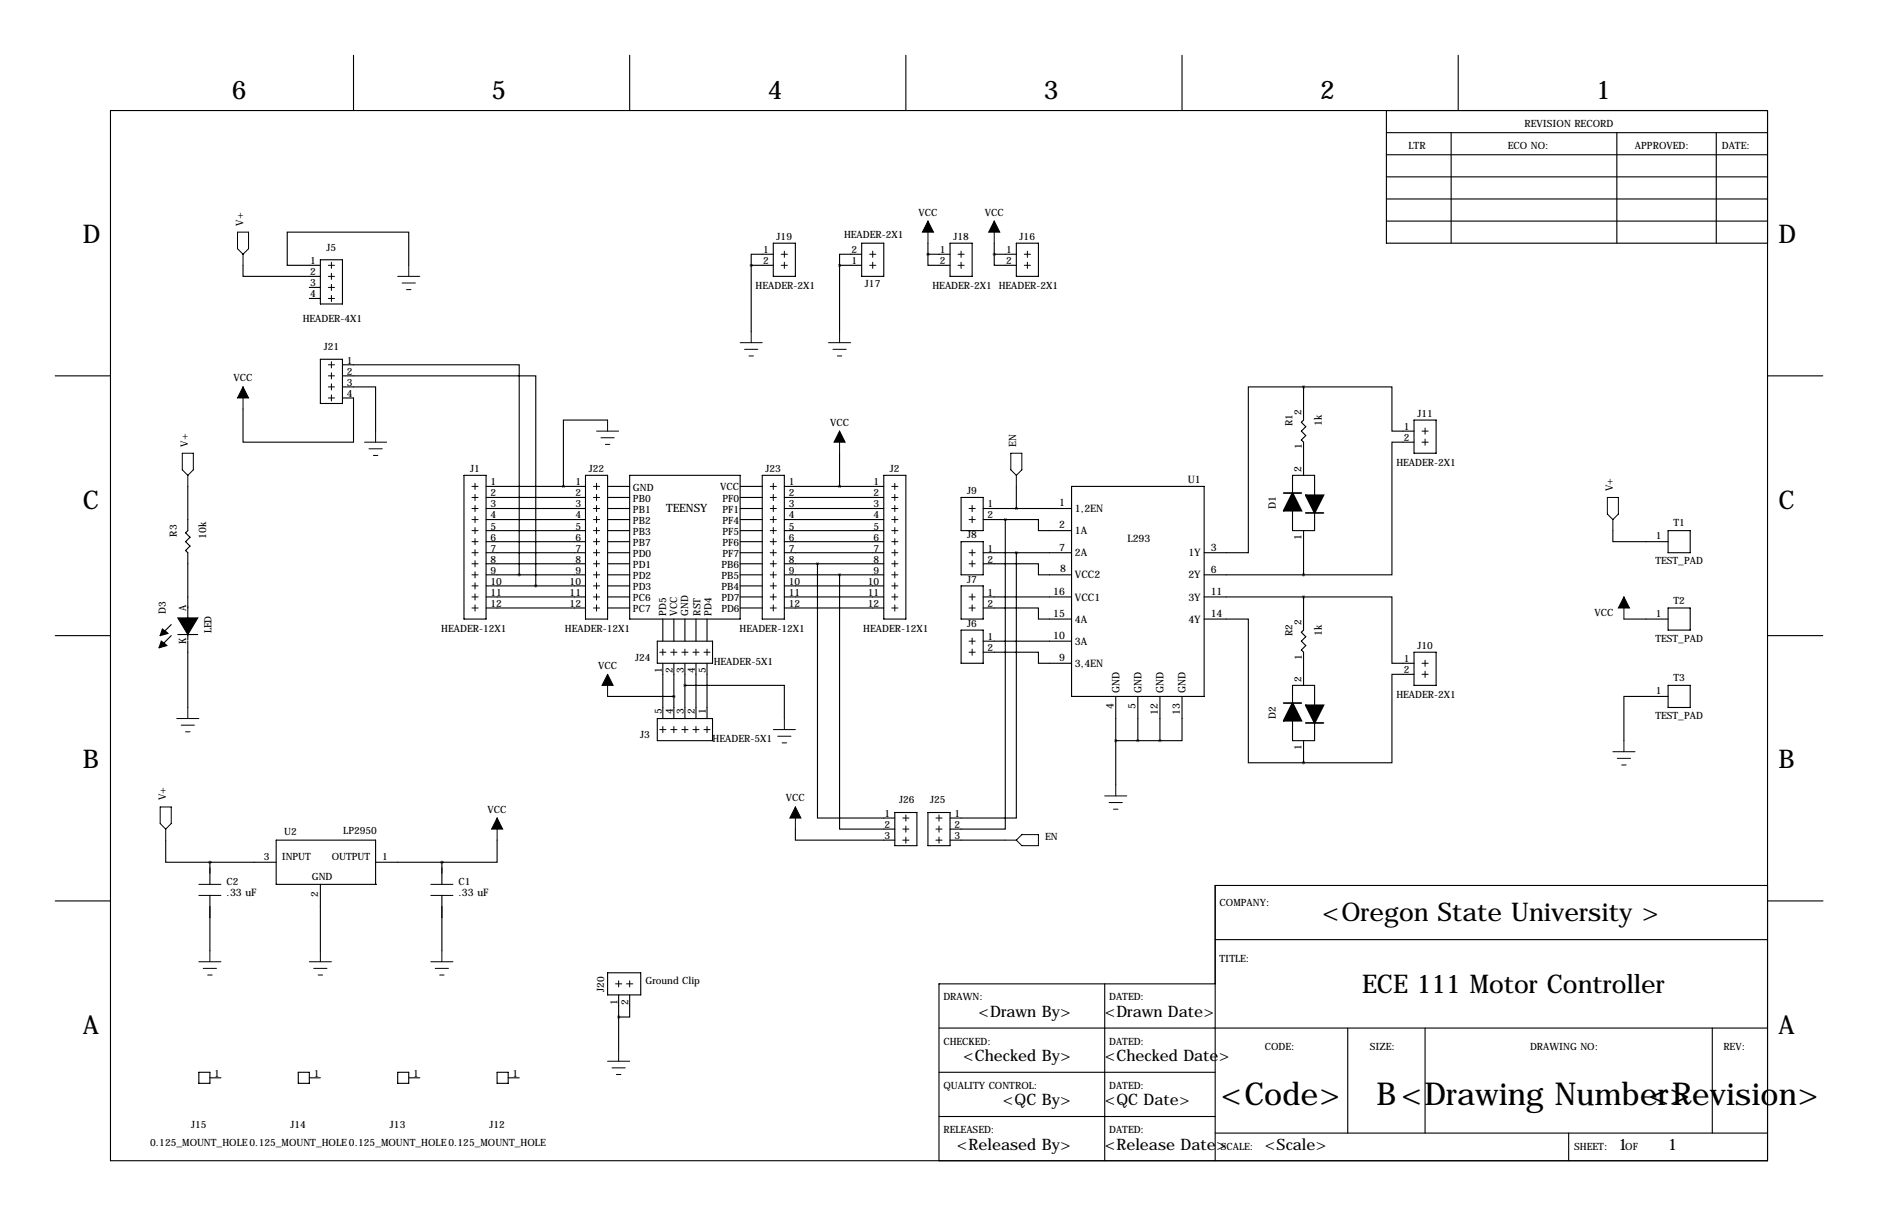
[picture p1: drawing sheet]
<svg xmlns="http://www.w3.org/2000/svg" width="432mm" height="279mm" viewBox="0 0 432 279" stroke-linecap="round" stroke-linejoin="round" font-family="sans-serif">
<g fill="none" stroke="#000" stroke-width=".25">
<path d="M81.3 12.7v12.7M144.8 12.7v12.7M208.3 12.7v12.7M271.8 12.7v12.7M335.3 12.7v12.7M25.4 25.4h381v241.3h-381zM318.8 30.5h87.6M318.8 35.6h87.6M318.8 25.4v30.5h87.6M333.7 30.5v25.4M371.8 30.5v25.4M394.6 30.5v25.4"/>
<path d="M73.7 59.7h5v10.1h-5zM177.8 58.4h-5.1v2.6M177.8 55.9h5.1v7.6h-5.1zM198.1 58.4h-5.1v2.6M198.1 55.9h5.1v7.6h-5.1zM213.4 58.4v2.6h5M213.4 58.4h5M213.4 55.9v2.5M218.4 55.9h5.1v7.6h-5.1zM228.6 58.4v2.6h5.1M228.6 58.4h5.1M228.6 55.9v2.5"/>
<path d="M233.7 55.9h5.1v7.6h-5.1zM318.8 45.7h87.6M318.8 50.8h87.6M318.8 40.6h87.6M55.9 61v2.5h17.8M71.1 66h2.6M71.1 68.6h2.6M73.7 61h-7.7v-7.7h28v7.7M172.7 61h5.1M172.7 61v15.2M193 61h5.1M193 61v15.2"/>
<path d="M12.7 86.4h12.7M73.7 82.5h5v10.2h-5zM78.7 83.8h40.7v48.3M78.7 88.9h7.7v10.2M78.7 91.4h2.6v10.2h-25.4v-7.6M78.7 86.4h44.5v48.2M139.7 96.5h-10.2v15.3M299.7 88.9h20.3v10.2h5.1M299.7 88.9h-12.7v38.1h-10.1M299.7 88.9v7.6l-.5 .5 1 1-1 1.1 1 1-1 1 .5 .5v7.6M325.1 96.5h5.1v7.6h-5.1zM406.4 86.4h12.7"/>
<path d="M43.2 111.8v10.1l-.5 .5 1 1-1 1.1 1 1-1 1 .5 .5v20.1M106.7 109.2h5.1v33h-5.1zM111.8 111.8h22.8M111.8 114.3h22.8M111.8 116.8h22.8M111.8 119.4h22.8M134.6 109.2h5.1v33h-5.1zM139.7 111.8h5.1M139.7 114.3h5.1M139.7 116.8h5.1M139.7 119.4h5.1M144.8 109.2h25.4v33h-25.4z"/>
<path d="M170.2 111.8h5.1M170.2 114.3h5.1M170.2 116.8h5.1M170.2 119.4h5.1M175.3 109.2h5v33h-5zM180.3 111.8h22.9M180.3 114.3h22.9M180.3 116.8h22.9M180.3 119.4h22.9M193 104.1v7.7M203.2 109.2h5.1v33h-5.1zM221 114.3h5.1v7.6h-5.1z"/>
<path d="M226.1 116.8h20.3M226.1 119.4h5M231.1 119.4v71.1h-12.7M231.1 119.4h7.7v2.5h7.6M233.7 111.8v5M246.4 111.8h30.5v48.2h-30.5zM297.2 113.3v-4.1h5.1v4.6M297.2 117.3v4.6h5.1v-4M325.1 101.6h-5.1v30.5h-20.3M111.8 121.9h22.8M111.8 124.5h22.8M111.8 127h22.8"/>
<path d="M111.8 129.5h22.8M111.8 132.1h22.8M111.8 134.6h22.8M111.8 137.2h22.8M111.8 139.7h22.8M139.7 121.9h5.1M139.7 124.5h5.1M139.7 127h5.1M139.7 129.5h5.1M139.7 132.1h5.1M139.7 134.6h5.1M139.7 137.2h5.1"/>
<path d="M139.7 139.7h5.1M170.2 121.9h5.1M170.2 124.5h5.1M170.2 127h5.1M170.2 129.5h5.1M170.2 132.1h5.1M170.2 134.6h5.1M170.2 137.2h5.1M170.2 139.7h5.1M180.3 121.9h22.9M180.3 124.5h22.9M180.3 127h22.9"/>
<path d="M180.3 129.5h22.9M180.3 132.1h22.9M180.3 134.6h22.9M180.3 137.2h22.9M180.3 139.7h22.9M188 129.5v58.5h17.7M193 132.1v58.4h12.7M221 134.6h5.1v7.6h-5.1zM221 124.5h5.1v7.6h-5.1zM226.1 129.5h12.7v2.6h7.6M226.1 139.7h12.7v2.5h7.6M226.1 127h20.3"/>
<path d="M226.1 137.2h20.3M233.7 127v61h-15.3M276.9 132.1h22.8M276.9 137.2h22.8M299.7 137.2h20.3v15.2h5.1M299.7 121.9v10.2M299.7 137.2v7.6l-.5 .5 1 1-1 1 1 1-1 1.1 .5 .5v7.6M370.8 121.9v2.6h12.7M383.5 121.9h5.1v5.1h-5.1zM383.5 139.7h5.1v5.1h-5.1zM12.7 146h12.7M39.4 143.5l-2.6 2.5"/>
<path d="M39.4 146l-2.6 2.6M40.9 145.8h4.6M43.2 147.3v15.3M151.1 147.3h12.7v5.1h-12.7zM152.4 142.2v5.1M152.4 152.4v12.7M154.9 142.2v5.1M154.9 152.4v12.7M157.5 157.5h22.8v7.6M157.5 142.2v5.1M157.5 152.4v12.7M160 142.2v5.1"/>
<path d="M160 152.4v12.7M162.6 142.2v5.1M162.6 152.4v12.7M221 144.8h5.1v7.6h-5.1zM226.1 149.9h12.7v2.5h7.6M226.1 147.3h20.3M276.9 142.2h10.1v33.1h12.7M325.1 154.9h-5.1v20.4h-20.3M325.1 149.9h5.1v7.6h-5.1zM373.4 142.2h10.1M383.5 157.5h5.1v5.1h-5.1zM406.4 146h12.7"/>
<path d="M139.7 160h15.2M151.1 165.1h12.7v5.1h-12.7zM256.5 170.2h10.2M256.5 160v20.3M261.6 160v10.2M266.7 160v10.2M271.8 160v10.2h-5.1M297.2 165.6v4.6h5.1v-4.1M297.2 161.5v-4h5.1v4.6M299.7 170.2v5.1M383.5 160h-10.1v10.2M38.1 193v5.1h10.2"/>
<path d="M48.3 198.1h.1M48.3 198.1v5.1M48.3 198.1h15.2M63.5 193h22.9v10.2h-22.9zM86.4 198.1h15.2M101.6 198.1h.1M101.6 198.1v5.1M114.3 193v5.1h-12.7M182.9 190.5v2.5h22.8M205.7 186.7h5.1v7.6h-5.1zM213.4 186.7h5v7.6h-5zM218.4 193h12.7"/>
<path d="M12.7 207h12.7M48.3 205.7v12.7M73.7 203.2v15.2M86.4 203.2h.1M101.6 205.7v12.7M279.4 215.9h127M406.4 203.5h-127v63.2M406.5 207h12.7M139.7 223.5h7.6v5.1h-7.6zM142.2 228.6v12.7M144.8 228.6v5.1h-2.6M215.9 236.2h190.5"/>
<path d="M254 226.1v40.6M279.4 226.1h-63.5v40.6M309.9 236.2v24.1M327.7 236.2v24.1M393.7 236.2v24.1M45.7 246.4h2.6v2.5h-2.6zM48.3 247.6h2.5M68.6 246.4h2.5v2.5h-2.5zM71.1 247.6h2.6M91.4 246.4h2.6v2.5h-2.6zM94 247.6h2.5M114.3 246.4h2.5v2.5h-2.5z"/>
<path d="M116.8 247.6h2.6M215.9 246.4h63.5M215.9 256.5h63.5M279.4 260.3h127M360.7 260.3v6.4"/>
</g>
<g fill="none" stroke="#000" stroke-width=".23">
<path d="M54.6 53.3h2.5v3.9l-1.2 1.2-1.3-1.2zM55.9 58.4v2.6M179.6 58.4h1.5M180.3 57.7v1.4M199.9 58.4h1.5M200.7 57.7v1.4M213.4 50.8v5.1M220.3 58.4h1.4M221 57.7v1.4M228.6 50.8v5.1M235.5 58.4h1.4M236.2 57.7v1.4"/>
<path d="M75.5 61h1.4M75.5 63.5h1.4M75.5 66h1.4M75.5 68.6h1.4M76.2 60.2v1.5M76.2 62.8v1.4M76.2 65.3v1.5M76.2 67.9v1.4M91.4 63.5h5.1M92.5 65h3M93.5 66.5h1M94 61v2.5"/>
<path d="M170.2 78.7h5.1M172.7 76.2v2.5M179.6 61h1.5M180.3 60.2v1.5M190.5 78.7h5.1M193 76.2v2.5M199.9 61h1.5M200.7 60.2v1.5M220.3 61h1.4M221 60.2v1.5M235.5 61h1.4M236.2 60.2v1.5"/>
<path d="M55.9 88.9v5.1M75.5 83.8h1.4M75.5 86.4h1.4M75.5 88.9h1.4M75.5 91.4h1.4M76.2 83.1v1.4M76.2 85.6v1.5M76.2 88.2v1.4M76.2 90.7v1.5M86.4 99.1v2.5M137.2 99.1h5M139.7 96.5v2.6"/>
<path d="M171.2 80.3h3M172.2 81.8h1M191.5 80.3h3.1M192.5 81.8h1M193 99.1v5M326.9 99.1h1.5M327.7 98.3v1.5M41.9 104.1h2.5v3.8l-1.2 1.3-1.3-1.3zM43.2 109.2v2.6M83.8 101.6h5.1M84.8 103.1h3.1M85.9 104.6h1"/>
<path d="M108.5 119.4h1.4M108.5 116.8h1.4M108.5 114.3h1.4M108.5 111.8h1.4M109.2 111v1.5M109.2 113.6v1.4M109.2 116.1v1.5M109.2 118.7v1.4M136.4 119.4h1.5M136.4 116.8h1.5M136.4 114.3h1.5M136.4 111.8h1.5"/>
<path d="M137.2 111v1.5M137.2 113.6v1.4M137.2 116.1v1.5M137.2 118.7v1.4M138.2 100.6h3M139.2 102.1h1M177.1 119.4h1.4M177.1 116.8h1.4M177.1 114.3h1.4M177.1 111.8h1.4M177.8 111v1.5M177.8 113.6v1.4"/>
<path d="M177.8 116.1v1.5M177.8 118.7v1.4M205 119.4h1.5M205 116.8h1.5M205 114.3h1.5M205 111.8h1.5M205.7 111v1.5M205.7 113.6v1.4M205.7 116.1v1.5M205.7 118.7v1.4M222.8 119.4h1.4M222.8 116.8h1.4"/>
<path d="M223.5 116.1v1.5M223.5 118.7v1.4M232.4 104.1h2.5v3.8l-1.2 1.3-1.3-1.3zM233.7 109.2v2.6M326.9 101.6h1.5M327.7 100.9v1.4M369.6 114.3h2.5v3.8l-1.3 1.3-1.2-1.3zM370.8 119.4v2.5M108.5 129.5h1.4M108.5 132.1h1.4M108.5 134.6h1.4M108.5 137.2h1.4"/>
<path d="M108.5 139.7h1.4M108.5 127h1.4M108.5 124.5h1.4M108.5 121.9h1.4M109.2 121.2v1.4M109.2 123.7v1.5M109.2 126.3v1.4M109.2 128.8v1.5M109.2 131.4v1.4M109.2 133.9v1.4M109.2 136.4v1.5M109.2 139v1.4"/>
<path d="M136.4 129.5h1.5M136.4 132.1h1.5M136.4 134.6h1.5M136.4 137.2h1.5M136.4 139.7h1.5M136.4 127h1.5M136.4 124.5h1.5M136.4 121.9h1.5M137.2 121.2v1.4M137.2 123.7v1.5M137.2 126.3v1.4M137.2 128.8v1.5"/>
<path d="M137.2 131.4v1.4M137.2 133.9v1.4M137.2 136.4v1.5M137.2 139v1.4M177.1 129.5h1.4M177.1 132.1h1.4M177.1 134.6h1.4M177.1 137.2h1.4M177.1 139.7h1.4M177.1 127h1.4M177.1 124.5h1.4M177.1 121.9h1.4"/>
<path d="M177.8 121.2v1.4M177.8 123.7v1.5M177.8 126.3v1.4M177.8 128.8v1.5M177.8 131.4v1.4M177.8 133.9v1.4M177.8 136.4v1.5M177.8 139v1.4M205 129.5h1.5M205 132.1h1.5M205 134.6h1.5M205 137.2h1.5"/>
<path d="M205 139.7h1.5M205 127h1.5M205 124.5h1.5M205 121.9h1.5M205.7 121.2v1.4M205.7 123.7v1.5M205.7 126.3v1.4M205.7 128.8v1.5M205.7 131.4v1.4M205.7 133.9v1.4M205.7 136.4v1.5M205.7 139v1.4"/>
<path d="M222.8 129.5h1.4M222.8 137.2h1.4M222.8 139.7h1.4M222.8 127h1.4M223.5 126.3v1.4M223.5 128.8v1.5M223.5 136.4v1.5M223.5 139v1.4M373.4 137.2v5M139.7 154.9v5.1M151.7 149.9h1.4M152.4 149.1v1.5"/>
<path d="M154.2 149.9h1.5M154.9 149.1v1.5M156.8 149.9h1.4M157.5 149.1v1.5M159.3 149.9h1.4M160 149.1v1.5M161.8 149.9h1.5M162.6 149.1v1.5M222.8 147.3h1.4M222.8 149.9h1.4M223.5 146.6v1.4M223.5 149.1v1.5"/>
<path d="M326.9 152.4h1.5M326.9 154.9h1.5M327.7 151.7v1.4M327.7 154.2v1.5M40.6 165.1h5.1M41.7 166.6h3M42.7 168.1h1M43.2 162.6v2.5M151.7 167.6h1.4M152.4 166.9v1.5M154.2 167.6h1.5M154.9 166.9v1.5"/>
<path d="M156.8 167.6h1.4M157.5 166.9v1.5M159.3 167.6h1.4M160 166.9v1.5M161.8 167.6h1.5M162.6 166.9v1.5M177.8 167.6h5.1M178.8 169.2h3.1M179.8 170.7h1M180.3 165.1v2.5M370.8 172.7h5.1M371.9 174.2h3"/>
<path d="M372.9 175.8h1M373.4 170.2v2.5M36.8 185.4h2.6v3.8l-1.3 1.3-1.3-1.3zM38.1 190.5v2.5M114.3 188v5M182.9 185.4v5.1M207.6 188h1.4M207.6 190.5h1.4M207.6 193h1.4M208.3 187.2v1.5M208.3 189.8v1.4M208.3 192.3v1.5"/>
<path d="M215.2 188h1.4M215.2 190.5h1.4M215.2 193h1.4M215.9 187.2v1.5M215.9 189.8v1.4M215.9 192.3v1.5M231.1 193h2.6M234.9 191.8h3.9v2.5h-3.9l-1.2-1.3zM254 182.9h5.1M255 184.4h3.1M256 185.9h1M256.5 180.3v2.6"/>
<path d="M45.7 203.2h5.1M45.7 205.7h5.1M48.3 218.4v2.6M73.7 218.4v2.6M99.1 203.2h5M99.1 205.7h5M101.6 218.4v2.6M45.7 221h5.1M46.7 222.5h3.1M47.8 224h1M71.1 221h5.1M72.1 222.5h3.1"/>
<path d="M73.2 224h1M99.1 221h5M100.1 222.5h3M101.1 224h1M141.5 226.1h1.5M142.2 225.3v1.5M144.1 226.1h1.4M144.8 225.3v1.5M139.7 243.8h5.1M140.7 245.4h3.1M141.7 246.9h1M142.2 241.3v2.5"/>
</g>
<path d="M297.2 113.3l2 4h-4.1zM300.2 113.8h4.1l-2 4.1zM297.2 161.5l2 4.1h-4.1zM300.2 162.1h4.1l-2 4z" fill="#000" stroke="#000" stroke-width=".38"/>
<path d="M295.1 113.3h4.1M300.2 117.9h4.1M295.1 161.5h4.1M300.2 166.1h4.1" fill="none" stroke="#000" stroke-width=".38"/>
<path d="M37.1 147.3l1.3 1-1.8 .5zM37.3 144.5l1.3 1-1.8 .5zM43.2 142h2.3l-2.3 3.8zM40.9 142h2.3v3.8z" fill="#000" stroke="#000" stroke-width=".25"/>
<path d="M213.4 50.8l1.2 2.5h-2.5zM228.6 50.8l1.3 2.5h-2.6zM55.9 88.9l1.2 2.5h-2.5zM193 99.1l1.3 2.5h-2.5zM373.4 137.2l1.2 2.5h-2.5zM139.7 154.9l1.3 2.6h-2.6zM114.3 188l1.3 2.5h-2.6zM182.9 185.4l1.2 2.6h-2.5z" fill="#000" stroke="#000" stroke-width=".23"/>
<path d="M256.5 170.2a.05 .05 0 0 0 .1 0 .05 .05 0 0 0-.1 0zM142.2 233.7a.05 .05 0 0 0 .1 0 .05 .05 0 0 0-.1 0zM193 61a.05 .05 0 0 0 .1 0 .05 .05 0 0 0-.1 0zM213.3 58.4a.05 .05 0 0 0 .1 0 .05 .05 0 0 0-.1 0zM193 111.8a.05 .05 0 0 0 .1 0 .05 .05 0 0 0-.1 0zM129.5 111.8a.05 .05 0 0 0 .1 0 .05 .05 0 0 0-.1 0zM187.9 129.5a.05 .05 0 0 0 .1 0 .05 .05 0 0 0-.1 0zM193 132.1a.05 .05 0 0 0 .1 0 .05 .05 0 0 0-.1 0zM231.1 119.4a.05 .05 0 0 0 .1 0 .05 .05 0 0 0-.1 0zM154.9 160a.05 .05 0 0 0 .1 0 .05 .05 0 0 0-.1 0zM48.2 198.1a.05 .05 0 0 0 .1 0 .05 .05 0 0 0-.1 0z" fill="#000" stroke="#000" stroke-width=".63"/>
<g font-size="7.3">
<text x="280.7" y="254">&lt;Code&gt;</text>
<text x="316.5" y="254">B&lt;Drawing Number&gt;</text>
<text x="379" y="254">&lt;Revision&gt;</text>
</g>
<g font-size="5.9">
<text x="53.3" y="22.9">6</text>
<text x="113" y="22.9">5</text>
<text x="176.5" y="22.9">4</text>
<text x="240" y="22.9">3</text>
<text x="303.5" y="22.9">2</text>
<text x="367" y="22.9">1</text>
<text x="19" y="55.9">D</text>
<text x="408.9" y="55.9">D</text>
<text x="19" y="116.8">C</text>
<text x="408.9" y="116.8">C</text>
<text x="19" y="176.5">B</text>
<text x="408.9" y="176.5">B</text>
<text x="304" y="211.6">&lt;Oregon State University &gt;</text>
<text x="313.2" y="228.1">ECE 111 Motor Controller</text>
<text x="19" y="237.5">A</text>
<text x="408.9" y="237.5">A</text>
</g>
<g font-size="3.6">
<text x="225" y="233.7">&lt;Drawn By&gt;</text>
<text x="254" y="233.7">&lt;Drawn Date&gt;</text>
<text x="221.4" y="243.8">&lt;Checked By&gt;</text>
<text x="254" y="243.8">&lt;Checked Date&gt;</text>
<text x="230.6" y="254">&lt;QC By&gt;</text>
<text x="254" y="254">&lt;QC Date&gt;</text>
<text x="220" y="264.2">&lt;Released By&gt;</text>
<text x="254" y="264.2">&lt;Release Date&gt;</text>
<text x="290.8" y="264.2">&lt;Scale&gt;</text>
<text x="372.1" y="264.2">1</text>
<text x="383.5" y="264.2">1</text>
</g>
<text font-size="2.6" x="153.2" y="117.6">TEENSY</text>
<g font-size="2.4">
<text x="303.9" y="97.8" transform="rotate(-90 303.9 97.8)">1k</text>
<text x="273.1" y="111">U1</text>
<text x="299.2" y="108.5" transform="rotate(-90 299.2 108.5)">2</text>
<text x="243.5" y="116.3">1</text>
<text x="247.1" y="117.7">1,2EN</text>
<text x="293.4" y="117.1" transform="rotate(-90 293.4 117.1)">D1</text>
<text x="47.4" y="123.9" transform="rotate(-90 47.4 123.9)">10k</text>
<text x="243.5" y="121.4">2</text>
<text x="247.1" y="122.8">1A</text>
<text x="259.2" y="124.6">L293</text>
<text x="299.2" y="124" transform="rotate(-90 299.2 124)">1</text>
<text x="243.5" y="126.5">7</text>
<text x="243.8" y="131.5">8</text>
<text x="247.1" y="127.8">2A</text>
<text x="273.2" y="127.8">1Y</text>
<text x="278.4" y="126.5">3</text>
<text x="278.4" y="131.6">6</text>
<text x="242.1" y="136.8">16</text>
<text x="247.1" y="132.9">VCC2</text>
<text x="247.1" y="138">VCC1</text>
<text x="273.2" y="132.9">2Y</text>
<text x="273.2" y="138">3Y</text>
<text x="278.4" y="136.7">11</text>
<text x="242.1" y="141.7">15</text>
<text x="247.1" y="143.1">4A</text>
<text x="273.2" y="143.1">4Y</text>
<text x="278.4" y="141.7">14</text>
<text x="242.1" y="146.8">10</text>
<text x="247.1" y="148.2">3A</text>
<text x="303.9" y="146.1" transform="rotate(-90 303.9 146.1)">1k</text>
<text x="243.5" y="151.9">9</text>
<text x="247.1" y="153.2">3,4EN</text>
<text x="257.4" y="159.3" transform="rotate(-90 257.4 159.3)">GND</text>
<text x="262.5" y="159.3" transform="rotate(-90 262.5 159.3)">GND</text>
<text x="267.5" y="159.3" transform="rotate(-90 267.5 159.3)">GND</text>
<text x="272.6" y="159.3" transform="rotate(-90 272.6 159.3)">GND</text>
<text x="256" y="162.9" transform="rotate(-90 256 162.9)">4</text>
<text x="261.1" y="162.9" transform="rotate(-90 261.1 162.9)">5</text>
<text x="266.2" y="164.3" transform="rotate(-90 266.2 164.3)">12</text>
<text x="271.3" y="164.3" transform="rotate(-90 271.3 164.3)">13</text>
<text x="52.1" y="205.9">.33 uF</text>
<text x="105.4" y="205.9">.33 uF</text>
</g>
<g font-size="2.3">
<text x="350.5" y="29.2">REVISION RECORD</text>
<text x="323.8" y="34.3">LTR</text>
<text x="346.7" y="34.3">ECO NO:</text>
<text x="375.9" y="34.3">APPROVED:</text>
<text x="395.9" y="34.3">DATE:</text>
<text x="55.9" y="51.8" transform="rotate(-90 55.9 51.8)">V+</text>
<text x="211.2" y="49.5">VCC</text>
<text x="226.4" y="49.5">VCC</text>
<text x="75.1" y="57.7">J5</text>
<text x="175.5" y="58.2">1</text>
<text x="178.6" y="55.1">J19</text>
<text x="194.1" y="54.6">HEADER-2X1</text>
<text x="195.8" y="58.2">2</text>
<text x="216.1" y="58.2">1</text>
<text x="219.2" y="55.1">J18</text>
<text x="231.3" y="58.2">1</text>
<text x="234.4" y="55.1">J16</text>
<text x="71.3" y="60.7">1</text>
<text x="71.3" y="63.2">2</text>
<text x="71.3" y="65.8">3</text>
<text x="175.5" y="60.7">2</text>
<text x="195.8" y="60.7">1</text>
<text x="198.9" y="65.9">J17</text>
<text x="216.1" y="60.7">2</text>
<text x="231.3" y="60.7">2</text>
<text x="71.3" y="68.3">4</text>
<text x="173.7" y="66.4">HEADER-2X1</text>
<text x="214.4" y="66.4">HEADER-2X1 HEADER-2X1</text>
<text x="69.6" y="74">HEADER-4X1</text>
<text x="74.4" y="80.5">J21</text>
<text x="79.8" y="83.6">1</text>
<text x="53.7" y="87.6">VCC</text>
<text x="79.8" y="86.1">2</text>
<text x="79.8" y="88.6">3</text>
<text x="79.8" y="91.2">4</text>
<text x="299.2" y="95.3" transform="rotate(-90 299.2 95.3)">2</text>
<text x="325.9" y="95.8">J11</text>
<text x="190.9" y="97.8">VCC</text>
<text x="297.2" y="97.9" transform="rotate(-90 297.2 97.9)">R1</text>
<text x="322.8" y="98.8">1</text>
<text x="322.8" y="101.3">2</text>
<text x="43.2" y="102.6" transform="rotate(-90 43.2 102.6)">V+</text>
<text x="233.7" y="102.6" transform="rotate(-90 233.7 102.6)">EN</text>
<text x="299.3" y="103.3" transform="rotate(-90 299.3 103.3)">1</text>
<text x="321.1" y="107">HEADER-2X1</text>
<text x="108.1" y="108.5">J1</text>
<text x="112.8" y="111.5">1</text>
<text x="132.3" y="111.5">1</text>
<text x="135.4" y="108.5">J22</text>
<text x="145.5" y="112.8">GND</text>
<text x="165.6" y="112.5">VCC</text>
<text x="176" y="108.5">J23</text>
<text x="181.4" y="111.5">1</text>
<text x="200.9" y="111.5">1</text>
<text x="204.6" y="108.5">J2</text>
<text x="222.4" y="113.5">J9</text>
<text x="370.8" y="112.8" transform="rotate(-90 370.8 112.8)">V+</text>
<text x="112.8" y="114">2</text>
<text x="112.8" y="116.6">3</text>
<text x="112.8" y="119.1">4</text>
<text x="132.3" y="114">2</text>
<text x="132.3" y="116.6">3</text>
<text x="132.3" y="119.1">4</text>
<text x="145.5" y="115.3">PB0</text>
<text x="145.5" y="117.9">PB1</text>
<text x="166.1" y="115.3">PF0</text>
<text x="166.1" y="117.9">PF1</text>
<text x="181.4" y="114">2</text>
<text x="181.4" y="116.6">3</text>
<text x="181.4" y="119.1">4</text>
<text x="200.9" y="114">2</text>
<text x="200.9" y="116.6">3</text>
<text x="200.9" y="119.1">4</text>
<text x="227.1" y="116.6">1</text>
<text x="227.1" y="119.1">2</text>
<text x="40.6" y="123.3" transform="rotate(-90 40.6 123.3)">R3</text>
<text x="112.8" y="121.7">5</text>
<text x="112.8" y="124.2">6</text>
<text x="132.3" y="121.7">5</text>
<text x="132.3" y="124.2">6</text>
<text x="145.5" y="120.4">PB2</text>
<text x="145.5" y="122.9">PB3</text>
<text x="145.5" y="125.5">PB7</text>
<text x="166.1" y="120.4">PF4</text>
<text x="166.1" y="122.9">PF5</text>
<text x="166.1" y="125.5">PF6</text>
<text x="181.4" y="121.7">5</text>
<text x="181.4" y="124.2">6</text>
<text x="200.9" y="121.7">5</text>
<text x="200.9" y="124.2">6</text>
<text x="222.4" y="123.7">J8</text>
<text x="380.7" y="124">1</text>
<text x="384.8" y="120.9">T1</text>
<text x="112.8" y="126.7">7</text>
<text x="112.8" y="129.3">8</text>
<text x="112.8" y="131.8">9</text>
<text x="132.3" y="126.7">7</text>
<text x="132.3" y="129.3">8</text>
<text x="132.3" y="131.8">9</text>
<text x="145.5" y="128">PD0</text>
<text x="145.5" y="130.6">PD1</text>
<text x="165.9" y="130.6">PB6</text>
<text x="166.1" y="128">PF7</text>
<text x="181.4" y="126.7">7</text>
<text x="181.4" y="129.3">8</text>
<text x="181.4" y="131.8">9</text>
<text x="200.9" y="126.7">7</text>
<text x="200.9" y="129.3">8</text>
<text x="200.9" y="131.8">9</text>
<text x="227.1" y="126.7">1</text>
<text x="227.1" y="129.3">2</text>
<text x="380.6" y="129.6">TEST_PAD</text>
<text x="112.8" y="134.4">10</text>
<text x="112.8" y="136.9">11</text>
<text x="131" y="134.4">10</text>
<text x="131" y="136.9">11</text>
<text x="145.5" y="133.1">PD2</text>
<text x="145.5" y="135.6">PD3</text>
<text x="165.9" y="133.1">PB5</text>
<text x="165.9" y="135.6">PB4</text>
<text x="181.4" y="134.4">10</text>
<text x="181.4" y="136.9">11</text>
<text x="199.5" y="134.4">10</text>
<text x="199.5" y="136.9">11</text>
<text x="222.4" y="133.9">J7</text>
<text x="227.1" y="136.9">1</text>
<text x="38.1" y="141.1" transform="rotate(-90 38.1 141.1)">D3</text>
<text x="42.8" y="140.5" transform="rotate(-90 42.8 140.5)">A</text>
<text x="112.8" y="139.4">12</text>
<text x="131" y="139.4">12</text>
<text x="145.5" y="138.2">PC6</text>
<text x="145.5" y="140.7">PC7</text>
<text x="153.2" y="141.5" transform="rotate(-90 153.2 141.5)">PD5</text>
<text x="155.7" y="141.5" transform="rotate(-90 155.7 141.5)">VCC</text>
<text x="158.2" y="141.5" transform="rotate(-90 158.2 141.5)">GND</text>
<text x="161" y="141.5" transform="rotate(-90 161 141.5)">RST</text>
<text x="163.6" y="141.5" transform="rotate(-90 163.6 141.5)">PD4</text>
<text x="165.9" y="138.2">PD7</text>
<text x="165.9" y="140.7">PD6</text>
<text x="181.4" y="139.4">12</text>
<text x="199.5" y="139.4">12</text>
<text x="227.1" y="139.4">2</text>
<text x="299.2" y="143.6" transform="rotate(-90 299.2 143.6)">2</text>
<text x="366.6" y="141.5">VCC</text>
<text x="380.7" y="141.7">1</text>
<text x="384.8" y="138.7">T2</text>
<text x="42.8" y="148" transform="rotate(-90 42.8 148)">K</text>
<text x="48.6" y="145.6" transform="rotate(-90 48.6 145.6)">LED</text>
<text x="101.5" y="145.1">HEADER-12X1</text>
<text x="129.9" y="145.1">HEADER-12X1</text>
<text x="170" y="145.1">HEADER-12X1</text>
<text x="198.5" y="145.1">HEADER-12X1</text>
<text x="222.4" y="144">J6</text>
<text x="227.1" y="147.1">1</text>
<text x="227.1" y="149.6">2</text>
<text x="297.2" y="146.2" transform="rotate(-90 297.2 146.2)">R2</text>
<text x="325.9" y="149.1">J10</text>
<text x="380.6" y="147.4">TEST_PAD</text>
<text x="137.5" y="153.7">VCC</text>
<text x="146" y="152">J24</text>
<text x="152.1" y="154.7" transform="rotate(-90 152.1 154.7)">1</text>
<text x="154.7" y="154.7" transform="rotate(-90 154.7 154.7)">2</text>
<text x="157.2" y="154.7" transform="rotate(-90 157.2 154.7)">3</text>
<text x="159.8" y="154.7" transform="rotate(-90 159.8 154.7)">4</text>
<text x="162.3" y="154.7" transform="rotate(-90 162.3 154.7)">5</text>
<text x="164.1" y="152.9">HEADER-5X1</text>
<text x="299.3" y="151.5" transform="rotate(-90 299.3 151.5)">1</text>
<text x="322.8" y="152.1">1</text>
<text x="322.8" y="154.7">2</text>
<text x="299.2" y="156.7" transform="rotate(-90 299.2 156.7)">2</text>
<text x="321.1" y="160.4">HEADER-2X1</text>
<text x="380.7" y="159.5">1</text>
<text x="384.8" y="156.5">T3</text>
<text x="152.1" y="164.1" transform="rotate(-90 152.1 164.1)">5</text>
<text x="154.7" y="164.1" transform="rotate(-90 154.7 164.1)">4</text>
<text x="157.2" y="164.1" transform="rotate(-90 157.2 164.1)">3</text>
<text x="159.8" y="164.1" transform="rotate(-90 159.8 164.1)">2</text>
<text x="162.3" y="164.1" transform="rotate(-90 162.3 164.1)">1</text>
<text x="293.4" y="165.3" transform="rotate(-90 293.4 165.3)">D2</text>
<text x="380.6" y="165.2">TEST_PAD</text>
<text x="147.2" y="169.7">J3</text>
<text x="163.8" y="170.5">HEADER-5X1</text>
<text x="299.2" y="172.3" transform="rotate(-90 299.2 172.3)">1</text>
<text x="38.1" y="183.9" transform="rotate(-90 38.1 183.9)">V+</text>
<text x="180.7" y="184.1">VCC</text>
<text x="206.8" y="184.4">J26</text>
<text x="213.9" y="184.4">J25</text>
<text x="65.4" y="191.8">U2</text>
<text x="78.9" y="191.6">LP2950</text>
<text x="112.1" y="186.7">VCC</text>
<text x="203.4" y="187.7">1</text>
<text x="203.4" y="190.2">2</text>
<text x="219.5" y="187.7">1</text>
<text x="219.5" y="190.2">2</text>
<text x="60.7" y="197.6">3</text>
<text x="64.8" y="197.7">INPUT</text>
<text x="76.3" y="197.7">OUTPUT</text>
<text x="87.9" y="197.6">1</text>
<text x="203.4" y="192.8">3</text>
<text x="219.5" y="192.8">3</text>
<text x="240.3" y="193">EN</text>
<text x="52.1" y="203.5">C2</text>
<text x="71.7" y="202.2">GND</text>
<text x="105.4" y="203.5">C1</text>
<text x="73.2" y="206" transform="rotate(-90 73.2 206)">2</text>
<text x="280.4" y="208.3">COMPANY:</text>
<text x="280.4" y="221">TITLE:</text>
<text x="138.9" y="227.8" transform="rotate(-90 138.9 227.8)">J20</text>
<text x="148.4" y="226.1">Ground Clip</text>
<text x="142" y="230.9" transform="rotate(-90 142 230.9)">1</text>
<text x="144.5" y="230.9" transform="rotate(-90 144.5 230.9)">2</text>
<text x="216.9" y="229.9">DRAWN:</text>
<text x="255" y="229.9">DATED:</text>
<text x="216.9" y="240">CHECKED:</text>
<text x="255" y="240">DATED:</text>
<text x="290.8" y="241.3">CODE:</text>
<text x="315" y="241.3">SIZE:</text>
<text x="351.8" y="241.3">DRAWING NO:</text>
<text x="396.2" y="241.3">REV:</text>
<text x="49.3" y="247.4">1</text>
<text x="72.1" y="247.4">1</text>
<text x="95" y="247.4">1</text>
<text x="117.9" y="247.4">1</text>
<text x="216.9" y="250.2">QUALITY CONTROL:</text>
<text x="255" y="250.2">DATED:</text>
<text x="34.5" y="263.2">0.125_MOUNT_HOLE 0.125_MOUNT_HOLE 0.125_MOUNT_HOLE 0.125_MOUNT_HOLE</text>
<text x="43.9" y="259.1">J15</text>
<text x="66.8" y="259.1">J14</text>
<text x="89.7" y="259.1">J13</text>
<text x="112.5" y="259.1">J12</text>
<text x="216.9" y="260.3">RELEASED:</text>
<text x="255" y="260.3">DATED:</text>
<text x="280.7" y="264.2">SCALE:</text>
<text x="361.9" y="264.2">SHEET:</text>
<text x="373.7" y="264.2">OF</text>
</g>
</svg>
